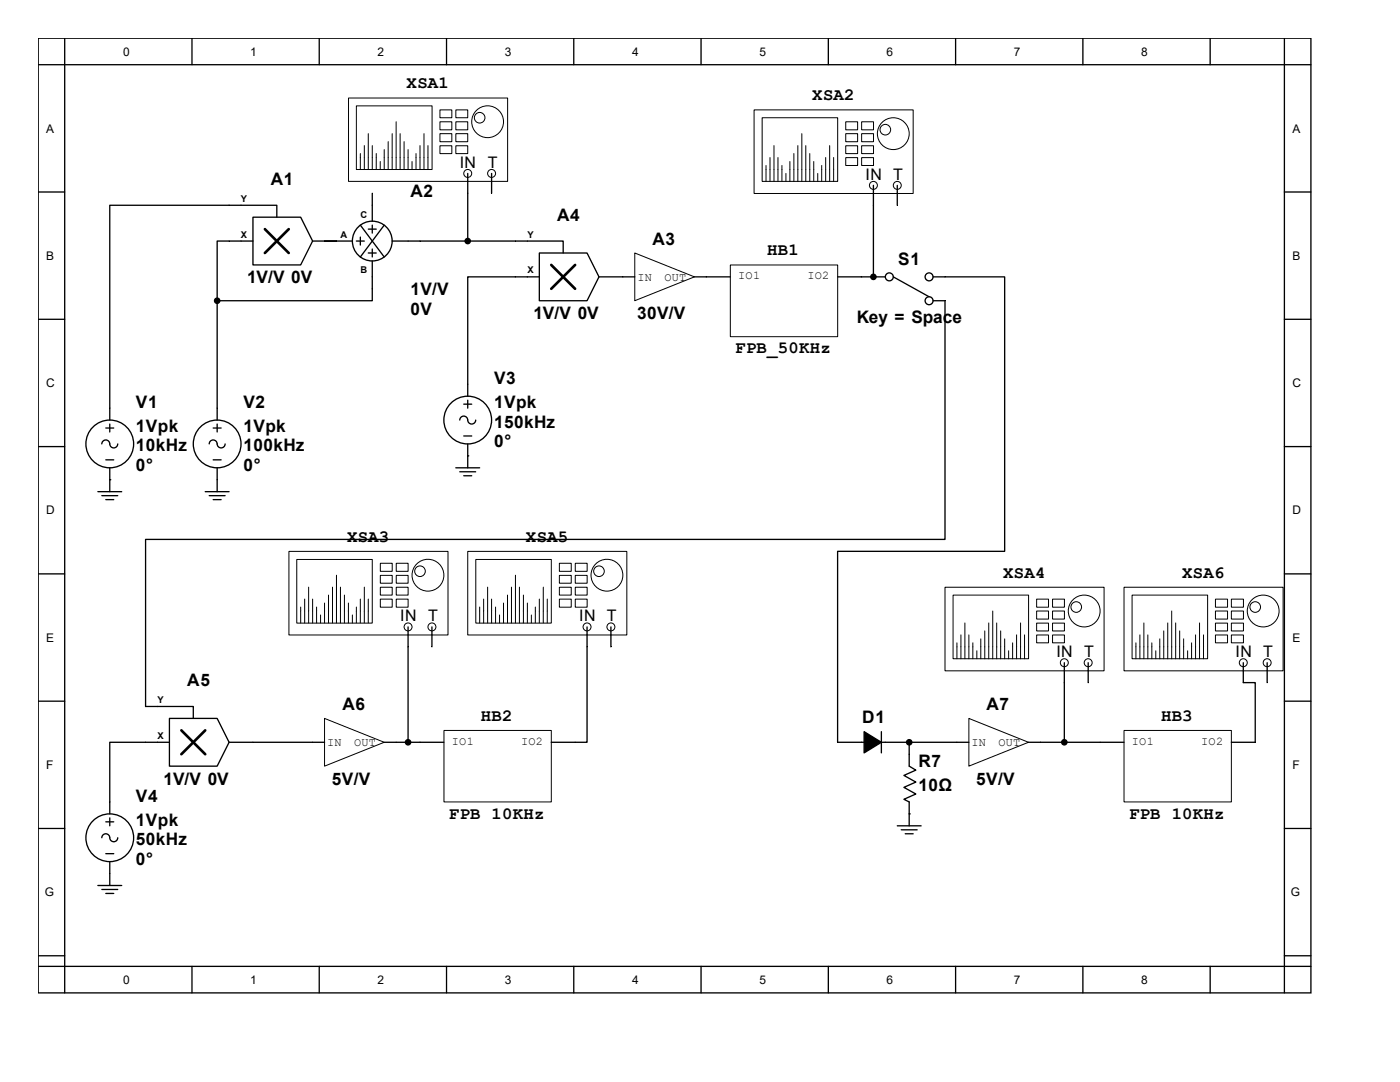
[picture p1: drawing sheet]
<svg xmlns="http://www.w3.org/2000/svg" width="279mm" height="216mm" viewBox="0 0 279 216" stroke-linecap="round" stroke-linejoin="round" font-family="sans-serif">
<g fill="none" stroke="#000" stroke-width=".26">
<path d="M7.6 7.6h254v190.5h-254zM7.6 12.9h254M12.9 7.6v190.5M38.3 7.6v5.3M63.7 7.6v5.3M89.1 7.6v5.3M114.5 7.6v5.3M139.9 7.6v5.3M165.3 7.6v5.3M190.7 7.6v5.3M216.1 7.6v5.3M241.5 7.6v5.3"/>
<path d="M256.3 7.6v190.5M7.6 38.3h5.3M74.3 38.6v5.5M256.3 38.3h5.3M50.5 43.3h9.5l2.4 4.8-2.4 4.8h-9.5zM50.5 48.1h-7.2v11.9M55.2 43.3v-2.3h-33.3v42.8M62.4 48.1h7.9M71.1 48.1h1.6M71.9 44.9l4.8 6.4M71.9 47.3v1.6M73.5 45.7h1.6"/>
<path d="M73.5 50.5h1.6M74.3 52.1v7.9h-31M74.3 44.9v1.6M74.3 49.7v1.6M76.7 44.9l-4.8 6.4M78.3 48.1h5.5M102.9 48.1h9.5v2.4M107.6 50.5h9.6l2.3 4.7-2.3 4.8h-9.6zM107.6 55.2h-14.3v23.9M119.5 55.2h7.2M138.6 55.2h2.4M174.3 55.2h2.4"/>
<path d="M178.3 55.2l7.1 4M186.2 55.2h2.4M7.6 63.7h5.3M43.3 60v23.8M93.3 79.9v1.5M186.2 60h2.4v47.6h-159.5v33.4h9.5v2.4M256.3 63.7h5.3M7.6 89.1h5.3M19.5 98.1h4.8M20.3 98.9h3.2M21.1 85.4h1.6M21.1 91.8h1.6"/>
<path d="M21.1 99.7h1.6M21.9 95.7h.1M21.9 84.6v1.6M21.9 93.3v4.8M23.5 88.6a.79 .79 0 0 1-.8 .8 .79 .79 0 0 1-.8-.8 .79 .79 0 0 0-.8-.8 .79 .79 0 0 0-.8 .8M41 98.1h4.7M41.8 98.9h3.1M42.5 85.4h1.6M42.5 91.8h1.6M42.5 99.7h1.6M43.3 84.6v1.6M43.3 93.3v4.8"/>
<path d="M44.9 88.6a.79 .79 0 0 1-.8 .8 .79 .79 0 0 1-.8-.8 .79 .79 0 0 0-.8-.8 .79 .79 0 0 0-.7 .8M91 93.3h4.7M91.8 94.1h3.1M92.6 80.6h1.5M92.6 87h1.5M92.6 94.9h1.5M93.3 91h.1M93.3 88.6v4.7M94.9 83.8a.79 .79 0 0 1-.8 .8 .79 .79 0 0 1-.8-.8 .79 .79 0 0 0-.7-.8 .79 .79 0 0 0-.8 .8M256.3 89.1h5.3M7.6 114.5h5.3M256.3 114.5h5.3"/>
<path d="M7.6 139.9h5.3M256.3 139.9h5.3M33.8 143.4h9.5l2.4 4.7-2.4 4.8h-9.5zM33.8 148.1h-11.9v14.3M45.7 148.1h19.1M76.7 148.1h2.4M83.8 148.1h4.8M110 148.1h4.8M181.5 150.5v2.4l1.3 .8-2.4 1 2.4 1.4-2.4 1 2.4 1.3-2.4 1.1 1.1 .5v4.8M191 148.1h2.4M205.3 148.1h2.3M219.6 148.1h4.7"/>
<path d="M245.7 148.1h4.8M7.6 165.3h5.3M19.5 176.7h4.8M20.3 177.5h3.2M21.1 164h1.6M21.1 170.3h1.6M21.1 178.3h1.6M21.9 163.2v1.6M21.9 171.9v4.8M23.5 167.2a.79 .79 0 0 1-.8 .8 .79 .79 0 0 1-.8-.8 .79 .79 0 0 0-.8-.8 .79 .79 0 0 0-.8 .8M179.1 164.8h4.7M179.9 165.6h3.1"/>
<path d="M180.7 166.4h1.5M181.5 162.4h.1M256.3 165.3h5.3M7.6 190.7h5.3M7.6 192.8h254M38.3 192.8v5.3M63.7 192.8v5.3M89.1 192.8v5.3M114.5 192.8v5.3M139.9 192.8v5.3M165.3 192.8v5.3M190.7 192.8v5.3"/>
<path d="M216.1 192.8v5.3M241.5 192.8v5.3M256.3 190.7h5.3"/>
<circle cx="74.3" cy="48.1" r="4"/>
<circle cx="177.5" cy="55.2" r=".79"/>
<circle cx="185.4" cy="55.2" r=".79"/>
<circle cx="185.4" cy="60" r=".79"/>
<circle cx="21.9" cy="88.6" r="4.8"/>
<circle cx="43.3" cy="88.6" r="4.8"/>
<circle cx="93.3" cy="83.8" r="4.8"/>
<circle cx="21.9" cy="167.2" r="4.8"/>
</g>
<path d="M52.9 45.7l4.7 4.8M57.6 45.7l-4.7 4.8M110 52.9l4.8 4.7M114.8 52.9l-4.8 4.7M36.2 145.7l4.8 4.8M41 145.7l-4.8 4.8" fill="none" stroke="#000" stroke-width=".53"/>
<path d="M126.7 50.5l11.9 4.7-11.9 4.8zM64.8 143.4l11.9 4.7-11.9 4.8zM88.6 145.8h21.4v14.2h-21.4zM193.4 143.4l11.9 4.7-11.9 4.8zM224.3 145.8h21.4v14.2h-21.4z" fill="none" stroke="#000" stroke-width=".2"/>
<circle cx="43.3" cy="60" r=".53" fill="#000" stroke="#000" stroke-width=".26"/>
<path d="M69.6 19.6h31.7v16.6h-31.7z" fill="#fff"/>
<path d="M69.6 19.6h31.7v16.6h-31.7z" fill="none" stroke="#000" stroke-width=".2"/>
<path d="M71.2 21.2h15v12.6h-15z" fill="#fff"/>
<path d="M71.1 21.1h15.1v12.7h-15.1z" fill="none" stroke="#000" stroke-width=".2"/>
<g fill="#fff" stroke="#000" stroke-width=".2">
<circle cx="93.3" cy="34.6" r=".79"/>
<circle cx="98.1" cy="34.6" r=".79"/>
</g>
<path d="M87.8 22h2.4v1.5h-2.4z" fill="#fff"/>
<path d="M87.8 21.9h2.4v1.6h-2.4z" fill="none" stroke="#000" stroke-width=".2"/>
<path d="M91 22h2.3v1.5h-2.3z" fill="#fff"/>
<path d="M91 21.9h2.3v1.6h-2.3z" fill="none" stroke="#000" stroke-width=".2"/>
<path d="M87.8 24.3h2.4v1.6h-2.4z" fill="#fff"/>
<path d="M87.8 24.3h2.4v1.6h-2.4z" fill="none" stroke="#000" stroke-width=".2"/>
<path d="M91 24.3h2.3v1.6h-2.3z" fill="#fff"/>
<path d="M91 24.3h2.3v1.6h-2.3z" fill="none" stroke="#000" stroke-width=".2"/>
<path d="M87.8 26.7h2.4v1.6h-2.4z" fill="#fff"/>
<path d="M87.8 26.7h2.4v1.6h-2.4z" fill="none" stroke="#000" stroke-width=".2"/>
<path d="M91 26.7h2.3v1.6h-2.3z" fill="#fff"/>
<path d="M91 26.7h2.3v1.6h-2.3z" fill="none" stroke="#000" stroke-width=".2"/>
<path d="M87.8 29.1h2.4v1.5h-2.4z" fill="#fff"/>
<path d="M87.8 29.1h2.4v1.5h-2.4z" fill="none" stroke="#000" stroke-width=".2"/>
<path d="M91 29.1h2.3v1.5h-2.3z" fill="#fff"/>
<g fill="none" stroke="#000" stroke-width=".2">
<path d="M71.9 30.6v3.2M72.7 29.1v4.7M73.5 26.7v7.1M74.3 29.1v4.7M75.1 30.6v3.2M75.9 32.2v1.6M76.7 29.8v4M77.5 28.3v5.5M78.3 26.7v7.1M79.1 24.3v9.5M79.9 26.7v7.1M80.6 28.3v5.5"/>
<path d="M81.4 29.8v4M82.2 32.2v1.6M83 30.6v3.2M83.8 29.1v4.7M84.6 26.7v7.1M85.4 29.1v4.7M91 29.1h2.3v1.5h-2.3z"/>
<circle cx="95.7" cy="23.5" r="1.06"/>
<circle cx="97.3" cy="24.3" r="3.2"/>
</g>
<path d="M93.3 34.6v13.5M98.1 34.6v4M83.8 48.1h19.1" fill="none" stroke="#000" stroke-width=".26"/>
<circle cx="93.3" cy="48.1" r=".53" fill="#000" stroke="#000" stroke-width=".26"/>
<path d="M150.5 22h31.7v16.6h-31.7z" fill="#fff"/>
<path d="M150.5 21.9h31.7v16.7h-31.7z" fill="none" stroke="#000" stroke-width=".2"/>
<path d="M152.1 23.5h15.1v12.7h-15.1z" fill="#fff"/>
<path d="M152.1 23.5h15.1v12.7h-15.1z" fill="none" stroke="#000" stroke-width=".2"/>
<g fill="#fff" stroke="#000" stroke-width=".2">
<circle cx="174.3" cy="37" r=".79"/>
<circle cx="179.1" cy="37" r=".79"/>
</g>
<path d="M168.8 24.3h2.4v1.6h-2.4z" fill="#fff"/>
<path d="M168.8 24.3h2.4v1.6h-2.4z" fill="none" stroke="#000" stroke-width=".2"/>
<path d="M172 24.3h2.3v1.6h-2.3z" fill="#fff"/>
<path d="M172 24.3h2.3v1.6h-2.3z" fill="none" stroke="#000" stroke-width=".2"/>
<path d="M168.8 26.7h2.4v1.6h-2.4z" fill="#fff"/>
<path d="M168.8 26.7h2.4v1.6h-2.4z" fill="none" stroke="#000" stroke-width=".2"/>
<path d="M172 26.7h2.3v1.6h-2.3z" fill="#fff"/>
<path d="M172 26.7h2.3v1.6h-2.3z" fill="none" stroke="#000" stroke-width=".2"/>
<path d="M168.8 29.1h2.4v1.5h-2.4z" fill="#fff"/>
<path d="M168.8 29.1h2.4v1.5h-2.4z" fill="none" stroke="#000" stroke-width=".2"/>
<path d="M172 29.1h2.3v1.5h-2.3z" fill="#fff"/>
<path d="M172 29.1h2.3v1.5h-2.3z" fill="none" stroke="#000" stroke-width=".2"/>
<path d="M168.8 31.5h2.4v1.5h-2.4z" fill="#fff"/>
<path d="M168.8 31.5h2.4v1.5h-2.4z" fill="none" stroke="#000" stroke-width=".2"/>
<path d="M172 31.5h2.3v1.5h-2.3z" fill="#fff"/>
<g fill="none" stroke="#000" stroke-width=".2">
<path d="M152.9 33v3.2M153.7 31.4v4.8M154.5 29.1v7.1M155.3 31.4v4.8M156.1 33v3.2M156.8 34.6v1.6M157.6 32.2v4M158.4 30.6v5.6M159.2 29.1v7.1M160 26.7v9.5M160.8 29.1v7.1M161.6 30.6v5.6"/>
<path d="M162.4 32.2v4M163.2 34.6v1.6M164 33v3.2M164.8 31.4v4.8M165.6 29.1v7.1M166.4 31.4v4.8M172 31.5h2.3v1.5h-2.3zM145.8 52.9h21.4v14.3h-21.4z"/>
<circle cx="176.7" cy="25.9" r="1.06"/>
<circle cx="178.3" cy="26.7" r="3.2"/>
</g>
<path d="M174.3 37v4M179.1 37v4M141 55.2h4.7M167.2 55.2h4.7" fill="none" stroke="#000" stroke-width=".26"/>
<path d="M57.7 110.1h31.7v16.6h-31.7z" fill="#fff"/>
<path d="M57.7 110h31.7v16.7h-31.7z" fill="none" stroke="#000" stroke-width=".2"/>
<path d="M59.3 111.7h15v12.6h-15z" fill="#fff"/>
<path d="M59.2 111.6h15.1v12.7h-15.1z" fill="none" stroke="#000" stroke-width=".2"/>
<g fill="#fff" stroke="#000" stroke-width=".2">
<circle cx="81.4" cy="125.1" r=".79"/>
<circle cx="86.2" cy="125.1" r=".79"/>
</g>
<path d="M75.9 112.4h2.4v1.6h-2.4z" fill="#fff"/>
<path d="M75.9 112.4h2.4v1.6h-2.4z" fill="none" stroke="#000" stroke-width=".2"/>
<path d="M79.1 112.4h2.3v1.6h-2.3z" fill="#fff"/>
<path d="M79.1 112.4h2.3v1.6h-2.3z" fill="none" stroke="#000" stroke-width=".2"/>
<path d="M75.9 114.9h2.4v1.5h-2.4z" fill="#fff"/>
<path d="M75.9 114.8h2.4v1.6h-2.4z" fill="none" stroke="#000" stroke-width=".2"/>
<path d="M79.1 114.9h2.3v1.5h-2.3z" fill="#fff"/>
<path d="M79.1 114.8h2.3v1.6h-2.3z" fill="none" stroke="#000" stroke-width=".2"/>
<path d="M75.9 117.2h2.4v1.5h-2.4z" fill="#fff"/>
<path d="M75.9 117.2h2.4v1.5h-2.4z" fill="none" stroke="#000" stroke-width=".2"/>
<path d="M79.1 117.2h2.3v1.5h-2.3z" fill="#fff"/>
<path d="M79.1 117.2h2.3v1.5h-2.3z" fill="none" stroke="#000" stroke-width=".2"/>
<path d="M75.9 119.6h2.4v1.6h-2.4z" fill="#fff"/>
<path d="M75.9 119.5h2.4v1.7h-2.4z" fill="none" stroke="#000" stroke-width=".2"/>
<path d="M79.1 119.6h2.3v1.6h-2.3z" fill="#fff"/>
<g fill="none" stroke="#000" stroke-width=".2">
<path d="M60.8 119.5v4.8M61.6 117.2v7.1M62.4 119.5v4.8M65.6 118.7v5.6M66.4 117.2v7.1M67.2 114.8v9.5M67.9 117.2v7.1M68.7 118.7v5.6M71.9 119.5v4.8M72.7 117.2v7.1M73.5 119.5v4.8M79.1 119.5h2.3v1.7h-2.3z"/>
<path d="M60 121.1v3.2M63.2 121.1v3.2M64 122.7v1.6M64.8 120.3v4M69.5 120.3v4M70.3 122.7v1.6M71.1 121.1v3.2"/>
<circle cx="83.8" cy="114" r="1.06"/>
<circle cx="85.4" cy="114.8" r="3.2"/>
</g>
<path d="M81.4 125.1v23M86.2 125.1v4M79.1 148.1h4.7" fill="none" stroke="#000" stroke-width=".26"/>
<circle cx="81.4" cy="148.1" r=".53" fill="#000" stroke="#000" stroke-width=".26"/>
<path d="M93.4 110.1h31.7v16.6h-31.7z" fill="#fff"/>
<path d="M93.3 110h31.8v16.7h-31.8z" fill="none" stroke="#000" stroke-width=".2"/>
<path d="M95 111.7h15v12.6h-15z" fill="#fff"/>
<path d="M95 111.6h15v12.7h-15z" fill="none" stroke="#000" stroke-width=".2"/>
<g fill="#fff" stroke="#000" stroke-width=".2">
<circle cx="117.2" cy="125.1" r=".79"/>
<circle cx="121.9" cy="125.1" r=".79"/>
</g>
<path d="M111.7 112.4h2.3v1.6h-2.3z" fill="#fff"/>
<path d="M111.6 112.4h2.4v1.6h-2.4z" fill="none" stroke="#000" stroke-width=".2"/>
<path d="M114.9 112.4h2.3v1.6h-2.3z" fill="#fff"/>
<path d="M114.8 112.4h2.4v1.6h-2.4z" fill="none" stroke="#000" stroke-width=".2"/>
<path d="M111.7 114.9h2.3v1.5h-2.3z" fill="#fff"/>
<path d="M111.6 114.8h2.4v1.6h-2.4z" fill="none" stroke="#000" stroke-width=".2"/>
<path d="M114.9 114.9h2.3v1.5h-2.3z" fill="#fff"/>
<path d="M114.8 114.8h2.4v1.6h-2.4z" fill="none" stroke="#000" stroke-width=".2"/>
<path d="M111.7 117.2h2.3v1.5h-2.3z" fill="#fff"/>
<path d="M111.6 117.2h2.4v1.5h-2.4z" fill="none" stroke="#000" stroke-width=".2"/>
<path d="M114.9 117.2h2.3v1.5h-2.3z" fill="#fff"/>
<path d="M114.8 117.2h2.4v1.5h-2.4z" fill="none" stroke="#000" stroke-width=".2"/>
<path d="M111.7 119.6h2.3v1.6h-2.3z" fill="#fff"/>
<path d="M111.6 119.5h2.4v1.7h-2.4z" fill="none" stroke="#000" stroke-width=".2"/>
<path d="M114.9 119.6h2.3v1.6h-2.3z" fill="#fff"/>
<g fill="none" stroke="#000" stroke-width=".2">
<path d="M96.5 119.5v4.8M97.3 117.2v7.1M98.1 119.5v4.8M101.3 118.7v5.6M102.1 117.2v7.1M102.9 114.8v9.5M103.7 117.2v7.1M104.5 118.7v5.6M107.6 119.5v4.8M108.4 117.2v7.1M109.2 119.5v4.8M114.8 119.5h2.4v1.7h-2.4z"/>
<path d="M95.7 121.1v3.2M98.9 121.1v3.2M99.7 122.7v1.6M100.5 120.3v4M105.3 120.3v4M106 122.7v1.6M106.8 121.1v3.2"/>
<circle cx="119.5" cy="114" r="1.06"/>
<circle cx="121.1" cy="114.8" r="3.2"/>
</g>
<path d="M174.3 41v14.2h-2.4M117.2 125.1v23h-2.4M121.9 125.1v4" fill="none" stroke="#000" stroke-width=".26"/>
<circle cx="174.3" cy="55.2" r=".53" fill="#000" stroke="#000" stroke-width=".26"/>
<path d="M188.6 117.2h31.7v16.7h-31.7z" fill="#fff"/>
<path d="M188.6 117.2h31.7v16.7h-31.7z" fill="none" stroke="#000" stroke-width=".2"/>
<path d="M190.2 118.8h15.1v12.6h-15.1z" fill="#fff"/>
<path d="M190.2 118.7h15.1v12.7h-15.1z" fill="none" stroke="#000" stroke-width=".2"/>
<g fill="#fff" stroke="#000" stroke-width=".2">
<circle cx="212.4" cy="132.2" r=".79"/>
<circle cx="217.2" cy="132.2" r=".79"/>
</g>
<path d="M206.9 119.6h2.4v1.6h-2.4z" fill="#fff"/>
<path d="M206.9 119.5h2.4v1.7h-2.4z" fill="none" stroke="#000" stroke-width=".2"/>
<path d="M210.1 119.6h2.3v1.6h-2.3z" fill="#fff"/>
<path d="M210.1 119.5h2.3v1.7h-2.3z" fill="none" stroke="#000" stroke-width=".2"/>
<path d="M206.9 122h2.4v1.5h-2.4z" fill="#fff"/>
<path d="M206.9 121.9h2.4v1.6h-2.4z" fill="none" stroke="#000" stroke-width=".2"/>
<path d="M210.1 122h2.3v1.5h-2.3z" fill="#fff"/>
<path d="M210.1 121.9h2.3v1.6h-2.3z" fill="none" stroke="#000" stroke-width=".2"/>
<path d="M206.9 124.4h2.4v1.5h-2.4z" fill="#fff"/>
<path d="M206.9 124.3h2.4v1.6h-2.4z" fill="none" stroke="#000" stroke-width=".2"/>
<path d="M210.1 124.4h2.3v1.5h-2.3z" fill="#fff"/>
<path d="M210.1 124.3h2.3v1.6h-2.3z" fill="none" stroke="#000" stroke-width=".2"/>
<path d="M206.9 126.7h2.4v1.6h-2.4z" fill="#fff"/>
<path d="M206.9 126.7h2.4v1.6h-2.4z" fill="none" stroke="#000" stroke-width=".2"/>
<path d="M210.1 126.7h2.3v1.6h-2.3z" fill="#fff"/>
<g fill="none" stroke="#000" stroke-width=".2">
<path d="M191 128.3v3.1M191.8 126.7v4.7M192.6 124.3v7.1M193.4 126.7v4.7M194.2 128.3v3.1M194.9 129.9v1.5M195.7 127.5v3.9M196.5 125.9v5.5M197.3 124.3v7.1M198.1 121.9v9.5M198.9 124.3v7.1M199.7 125.9v5.5"/>
<path d="M200.5 127.5v3.9M201.3 129.9v1.5M202.1 128.3v3.1M202.9 126.7v4.7M203.7 124.3v7.1M204.5 126.7v4.7M210.1 126.7h2.3v1.6h-2.3z"/>
<circle cx="214.8" cy="121.1" r="1.06"/>
<circle cx="216.4" cy="121.9" r="3.2"/>
</g>
<path d="M212.4 132.2v4M217.2 132.2v4" fill="none" stroke="#000" stroke-width=".26"/>
<path d="M224.4 117.2h31.7v16.7h-31.7z" fill="#fff"/>
<path d="M224.3 117.2h31.8v16.7h-31.8z" fill="none" stroke="#000" stroke-width=".2"/>
<path d="M226 118.8h15v12.6h-15z" fill="#fff"/>
<path d="M225.9 118.7h15.1v12.7h-15.1z" fill="none" stroke="#000" stroke-width=".2"/>
<g fill="#fff" stroke="#000" stroke-width=".2">
<circle cx="248.1" cy="132.2" r=".79"/>
<circle cx="252.9" cy="132.2" r=".79"/>
</g>
<path d="M242.6 119.6h2.4v1.6h-2.4z" fill="#fff"/>
<path d="M242.6 119.5h2.4v1.7h-2.4z" fill="none" stroke="#000" stroke-width=".2"/>
<path d="M245.8 119.6h2.4v1.6h-2.4z" fill="#fff"/>
<path d="M245.7 119.5h2.5v1.7h-2.5z" fill="none" stroke="#000" stroke-width=".2"/>
<path d="M242.6 122h2.4v1.5h-2.4z" fill="#fff"/>
<path d="M242.6 121.9h2.4v1.6h-2.4z" fill="none" stroke="#000" stroke-width=".2"/>
<path d="M245.8 122h2.4v1.5h-2.4z" fill="#fff"/>
<path d="M245.7 121.9h2.5v1.6h-2.5z" fill="none" stroke="#000" stroke-width=".2"/>
<path d="M242.6 124.4h2.4v1.5h-2.4z" fill="#fff"/>
<path d="M242.6 124.3h2.4v1.6h-2.4z" fill="none" stroke="#000" stroke-width=".2"/>
<path d="M245.8 124.4h2.4v1.5h-2.4z" fill="#fff"/>
<path d="M245.7 124.3h2.5v1.6h-2.5z" fill="none" stroke="#000" stroke-width=".2"/>
<path d="M242.6 126.7h2.4v1.6h-2.4z" fill="#fff"/>
<path d="M242.6 126.7h2.4v1.6h-2.4z" fill="none" stroke="#000" stroke-width=".2"/>
<path d="M245.8 126.7h2.4v1.6h-2.4z" fill="#fff"/>
<g fill="none" stroke="#000" stroke-width=".2">
<path d="M226.7 128.3v3.1M227.5 126.7v4.7M228.3 124.3v7.1M229.1 126.7v4.7M229.9 128.3v3.1M230.7 129.9v1.5M231.5 127.5v3.9M232.3 125.9v5.5M233 124.3v7.1M233.8 121.9v9.5M234.6 124.3v7.1M235.4 125.9v5.5"/>
<path d="M236.2 127.5v3.9M237 129.9v1.5M237.8 128.3v3.1M238.6 126.7v4.7M239.4 124.3v7.1M240.2 126.7v4.7M245.7 126.7h2.5v1.6h-2.5z"/>
<circle cx="250.5" cy="121.1" r="1.06"/>
<circle cx="252.1" cy="121.9" r="3.2"/>
</g>
<path d="M188.6 55.2h11.9v54.8h-33.3v38.1h23.8M212.4 136.2v11.9M248.1 132.2v4h2.4v11.9M252.9 132.2v4M175.9 146v4.2M181.5 148.1h.1M181.5 148.1v2.4M207.6 148.1h12" fill="none" stroke="#000" stroke-width=".26"/>
<g fill="#000" stroke="#000" stroke-width=".26">
<path d="M172.5 146l3.4 2.1-3.4 2.1z"/>
<circle cx="181.5" cy="148.1" r=".53"/>
<circle cx="212.4" cy="148.1" r=".53"/>
</g>
<g font-size="3.4">
<text x="81.2" y="17.6">XSA1</text>
<text x="162.1" y="20">XSA2</text>
<text x="54" y="37">A1</text>
<text x="81.9" y="39.3">A2</text>
<text x="111.2" y="44.1">A4</text>
<text x="130.2" y="48.9">A3</text>
<text x="153.1" y="51">HB1</text>
<text x="179.3" y="52.8">S1</text>
<text x="49.3" y="56.5">1V/V 0V</text>
<text x="81.9" y="58.9">1V/V</text>
<text x="81.9" y="62.8">0V</text>
<text x="106.5" y="63.7">1V/V 0V</text>
<text x="127.2" y="63.7">30V/V</text>
<text x="171" y="64.5">Key = Space</text>
<text x="146.7" y="70.5">FPB_50KHz</text>
<text x="98.6" y="76.6">V3</text>
<text x="27.1" y="81.4">V1</text>
<text x="48.6" y="81.4">V2</text>
<text x="98.6" y="81.4">1Vpk</text>
<text x="27.1" y="86.1">1Vpk</text>
<text x="48.6" y="86.1">1Vpk</text>
<text x="98.6" y="85.3">150kHz</text>
<text x="98.6" y="89.3">0°</text>
<text x="27.1" y="90.1">10kHz</text>
<text x="27.1" y="94">0°</text>
<text x="48.6" y="90.1">100kHz</text>
<text x="48.6" y="94">0°</text>
<text x="69.3" y="108.1">XSA3</text>
<text x="104.9" y="108.1">XSA5</text>
<text x="200.2" y="115.3">XSA4</text>
<text x="235.9" y="115.3">XSA6</text>
<text x="37.4" y="136.9">A5</text>
<text x="68.4" y="141.7">A6</text>
<text x="96" y="143.8">HB2</text>
<text x="196.9" y="141.7">A7</text>
<text x="231.7" y="143.8">HB3</text>
<text x="172.1" y="144.4">D1</text>
<text x="183.3" y="153.1">R7</text>
<text x="27.1" y="160">V4</text>
<text x="32.6" y="156.5">1V/V 0V</text>
<text x="66.3" y="156.5">5V/V</text>
<text x="183.3" y="157.9">10Ω</text>
<text x="194.8" y="156.5">5V/V</text>
<text x="27.1" y="164.7">1Vpk</text>
<text x="89.6" y="163.4">FPB 10KHz</text>
<text x="225.3" y="163.4">FPB 10KHz</text>
<text x="27.1" y="168.7">50kHz</text>
<text x="27.1" y="172.6">0°</text>
</g>
<g font-size="3.2">
<text x="91.8" y="33.5">IN</text>
<text x="97.3" y="33.5">T</text>
<text x="172.7" y="35.9">IN</text>
<text x="178.3" y="35.9">T</text>
<text x="79.8" y="124">IN</text>
<text x="85.4" y="124">T</text>
<text x="115.6" y="124">IN</text>
<text x="121.1" y="124">T</text>
<text x="210.8" y="131.1">IN</text>
<text x="216.4" y="131.1">T</text>
<text x="246.5" y="131.1">IN</text>
<text x="252.1" y="131.1">T</text>
</g>
<g font-size="2.4">
<text x="24.6" y="11.1">0</text>
<text x="50" y="11.1">1</text>
<text x="75.4" y="11.1">2</text>
<text x="100.8" y="11.1">3</text>
<text x="126.2" y="11.1">4</text>
<text x="151.6" y="11.1">5</text>
<text x="177" y="11.1">6</text>
<text x="202.4" y="11.1">7</text>
<text x="227.8" y="11.1">8</text>
<text x="9.2" y="26.5">A</text>
<text x="257.9" y="26.5">A</text>
<text x="9.2" y="51.9">B</text>
<text x="257.9" y="51.9">B</text>
<text x="127.2" y="56">IN</text>
<text x="132.6" y="56">OUT</text>
<text x="147.3" y="55.8">IO1</text>
<text x="161.2" y="55.8">IO2</text>
<text x="9.2" y="77.3">C</text>
<text x="257.9" y="77.3">C</text>
<text x="9.2" y="102.7">D</text>
<text x="257.9" y="102.7">D</text>
<text x="9.2" y="128.1">E</text>
<text x="257.9" y="128.1">E</text>
<text x="65.3" y="148.9">IN</text>
<text x="70.7" y="148.9">OUT</text>
<text x="90.2" y="148.6">IO1</text>
<text x="104" y="148.6">IO2</text>
<text x="193.9" y="148.9">IN</text>
<text x="199.3" y="148.9">OUT</text>
<text x="225.9" y="148.6">IO1</text>
<text x="239.7" y="148.6">IO2</text>
<text x="9.2" y="153.5">F</text>
<text x="257.9" y="153.5">F</text>
<text x="8.9" y="178.9">G</text>
<text x="257.6" y="178.9">G</text>
<text x="24.6" y="196.3">0</text>
<text x="50" y="196.3">1</text>
<text x="75.4" y="196.3">2</text>
<text x="100.8" y="196.3">3</text>
<text x="126.2" y="196.3">4</text>
<text x="151.6" y="196.3">5</text>
<text x="177" y="196.3">6</text>
<text x="202.4" y="196.3">7</text>
<text x="227.8" y="196.3">8</text>
</g>
<g font-size="1.9">
<text x="48.1" y="40.3">Y</text>
<text x="48.1" y="47.4">X</text>
<text x="67.9" y="47.4">A</text>
<text x="71.9" y="43.4">C</text>
<text x="105.2" y="47.4">Y</text>
<text x="71.9" y="54.6">B</text>
<text x="105.2" y="54.6">X</text>
<text x="31.5" y="140.3">Y</text>
<text x="31.5" y="147.4">X</text>
</g>
</svg>
